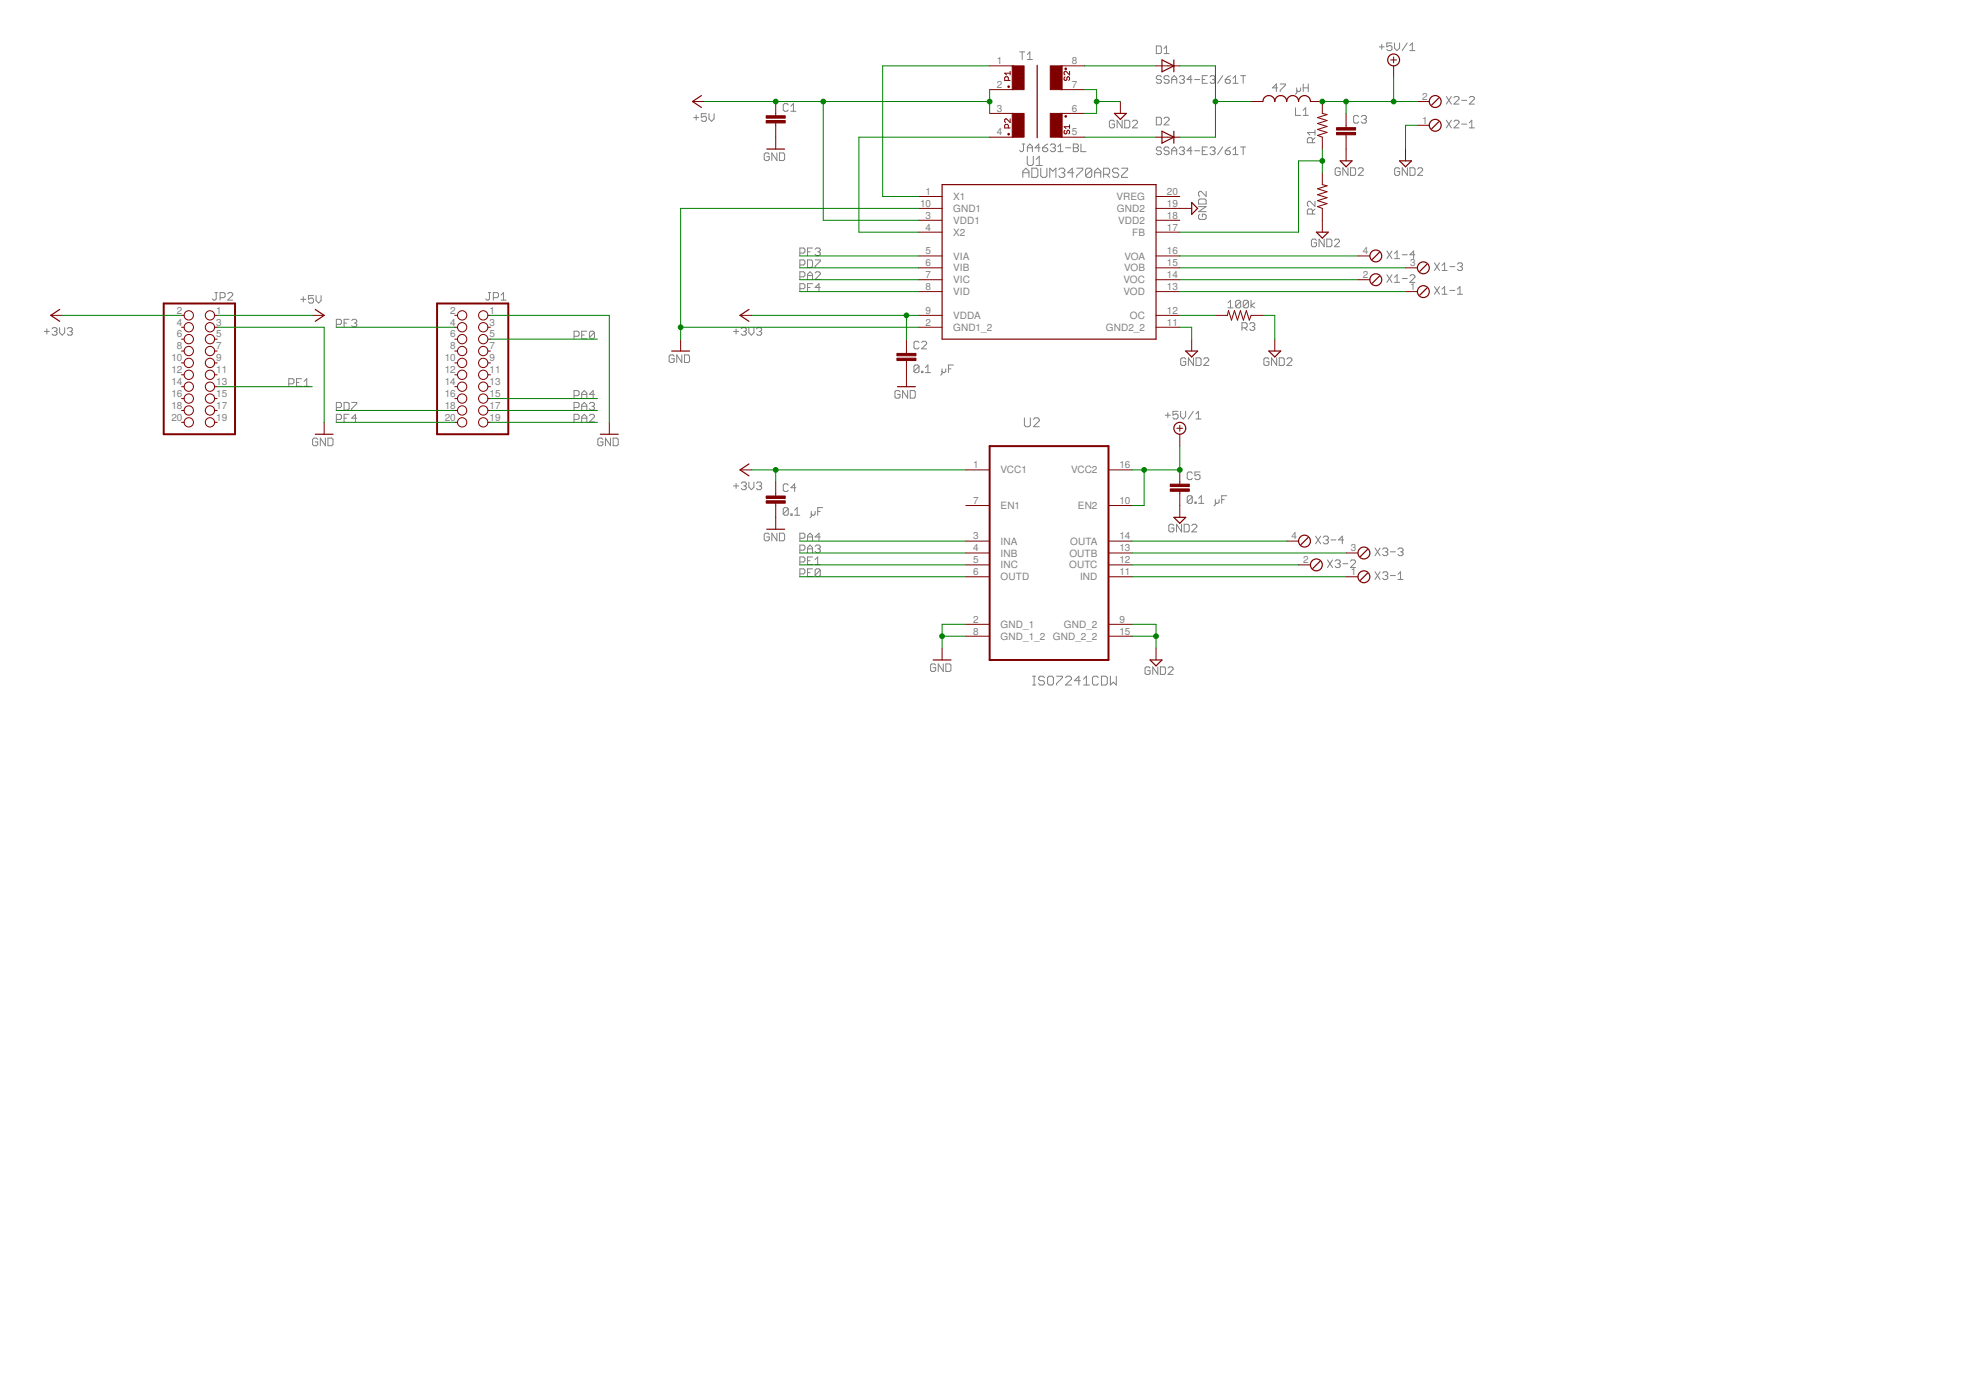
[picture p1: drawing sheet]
<svg xmlns="http://www.w3.org/2000/svg" width="420mm" height="297mm" viewBox="0 0 420 297" stroke-linecap="round" stroke-linejoin="round" font-family="sans-serif">
<g fill="none" stroke="#808080" stroke-width=".21">
<path d="M217.9 11.1h1.1M218.5 11.1v1.6M219.6 11.6l.5-.5v1.6M219.6 12.7h1M247.1 9.8h.8l.3 .3v1.1l-.3 .3h-.8zM248.2 16.4l-.3-.2h-.5l-.3 .2v.3l.3 .3h.5l.3 .3v.2l-.3 .3h-.5l-.3-.3M248.8 11.5h1.1M248.8 10.4l.5-.6v1.7M249.9 16.4l-.3-.2h-.6l-.2 .2v.3l.2 .3h.6l.3 .3v.2l-.3 .3h-.6l-.2-.3M250.4 17h1.1M250.4 17.8v-1.1l.6-.5 .5 .5v1.1M252 16.4l.3-.2h.6l.2 .2v.3l-.2 .3"/>
<path d="M252.6 17h.3M252.9 17l.2 .3v.2l-.2 .3h-.6l-.3-.3M254.8 17h-1.1l.8-.8v1.6M255.3 17h1.1M256.9 17h.6M258 16.2h-1.1v1.6h1.1M258.6 16.4l.2-.2h.6l.3 .2v.3l-.3 .3M259.1 17h.3M259.4 17l.3 .3v.2l-.3 .3h-.6l-.2-.3M261.3 16.2l-1.1 1.6M261.9 17h.8l.2 .3v.2l-.2 .3h-.6l-.2-.3zM262.9 16.2l-1 .8"/>
<path d="M263.5 17.8h1.1M263.5 16.7l.5-.5v1.6M265.1 16.2h1.1M265.7 16.2v1.6M273 18.8h-1.1l.9-.9v1.7M273.6 17.9h1.1v.3l-1.1 1.1v.3M277.1 18.8v1.1l-.2 .2M278 18.8v.5l-.3 .3h-.3l-.3-.3M278.5 18.8h1.1M278.5 17.9v1.7M279.6 17.9v1.7M294.7 10h1.1"/>
<path d="M295.3 9.5v1M297.5 9.2h-1.1v.8l.8-.3 .3 .3v.5l-.3 .3h-.5l-.3-.3M298 9.2v1.1l.6 .5 .5-.5v-1.1M300.7 9.2l-1 1.6M301.3 10.8h1.1M301.3 9.7l.5-.5v1.6M148.3 25.1h1M148.8 24.6v1.1M151 24.3h-1.1v.8l.5-.3h.3l.3 .3v.6l-.3 .2h-.5l-.3-.2M151.5 24.3v1.1l.6 .5 .5-.5v-1.1M164.4 33l-.3-.3h-.5l-.3 .3v1l.3 .3h.5l.3-.3v-.5h-.5M166 32.7v1.6l-1-1.6v1.6"/>
<path d="M166.6 32.7h.8l.3 .3v1l-.3 .3h-.8zM168.5 22.4l-.3-.3h-.5l-.3 .3v1.1l.3 .3h.5l.3-.3M169 23.8h1.1M169 22.7l.6-.6v1.7M218.5 30.8h.5M218.6 37.9v-1.3l.6-.7 .7 .7v1.3M218.6 36.9h1.3M218.7 30.8v1.3l-.2 .3h-.3l-.3-.3M219.5 33.4v1.6l.4 .4h.6l.3-.4v-1.6M219.6 32.4v-1.1l.5-.5 .5 .5v1.1M219.6 31.6h1M220.5 35.9h1l.3 .4v1.3l-.3 .3h-1z"/>
<path d="M221.4 34.1l.7-.7v2M221.4 35.4h1.4M222.3 31.6h-1.1l.8-.8v1.6M222.4 35.9v1.7l.4 .3h.6l.3-.3v-1.7M222.8 31.6h.8l.3 .3v.2l-.3 .3h-.5l-.3-.3zM223.9 30.8l-1.1 .8M224.3 37.9v-2l.7 .7 .7-.7v2M224.5 31.1l.2-.3h.6l.3 .3v.2l-.3 .3M225 31.6h.3M225.3 31.6l.3 .3v.2l-.3 .3h-.6l-.2-.3M226.1 32.4h1.1M226.1 31.3l.6-.5v1.6"/>
<path d="M226.3 36.3l.3-.4h.6l.4 .4v.3l-.4 .3M226.9 36.9h.3M227.2 36.9l.4 .4v.3l-.4 .3h-.6l-.3-.3M227.7 31.6h1.1M229.4 30.8h.8l.3 .3v.2l-.3 .3 .3 .3v.2l-.3 .3h-.8zM229.4 31.6h.8M229.5 36.9h-1.3l1-1v2M230.1 35.9h1.3v.4l-1.3 1.3v.3M231 30.8v1.6h1.1M233.3 36.3v1.3l-.3 .3h-.7l-.3-.3M233.3 36.3l-.3-.4h-.7l-.3 .4v1.3M233.3 36.3l-1.3 1.3"/>
<path d="M233.9 36.9h1.3M233.9 37.9v-1.3l.7-.7 .6 .7v1.3M235.9 37.3h.9l.4-.4v-.6l-.4-.4h-.9v2M236.5 37.3l.7 .6M238.2 26l-.3-.3h-.5l-.3 .3v1.1l.3 .2h.5l.3-.2v-.6h-.6M239.1 36.3l-.4-.4h-.6l-.3 .4v.3l.3 .3h.6l.4 .4v.3l-.4 .3h-.6l-.3-.3M239.7 35.9h1.3v.4l-1.3 1.3v.3h1.3M239.8 25.7v1.6l-1.1-1.6v1.6M240.4 25.7h.8l.2 .3v1.1l-.2 .2h-.8zM242 26l.3-.3h.5l.3 .3v.2l-1.1 1.1h1.1M247.1 25.1h.8l.3 .2v1.1l-.3 .3h-.8zM248.2 31.7l-.3-.3h-.5l-.3 .3v.3l.3 .2h.5l.3 .3v.3l-.3 .2h-.5l-.3-.2"/>
<path d="M248.8 25.3l.2-.2h.6l.3 .2v.3l-1.1 1.1h1.1M249.9 31.7l-.3-.3h-.6l-.2 .3v.3l.2 .2h.6l.3 .3v.3l-.3 .2h-.6l-.2-.2M250.4 33v-1l.6-.6 .5 .6v1M250.4 32.2h1.1M252 31.7l.3-.3h.6l.2 .3v.3l-.2 .2M252.6 32.2h.3M252.9 32.2l.2 .3v.3l-.2 .2h-.6l-.3-.2M254.8 32.2h-1.1l.8-.8v1.6M255.3 32.2h1.1M256.9 32.2h.6M258 31.4h-1.1v1.6h1.1M258.6 31.7l.2-.3h.6l.3 .3v.3l-.3 .2"/>
<path d="M259.1 32.2h.3M259.4 32.2l.3 .3v.3l-.3 .2h-.6l-.2-.2M261.3 31.4l-1.1 1.6M261.9 32.2h.8l.2 .3v.3l-.2 .2h-.6l-.2-.2zM262.9 31.4l-1 .8M263.5 32l.5-.6v1.6M263.5 33h1.1M265.1 31.4h1.1M265.7 31.4v1.6M276.9 23v1.7h1.1M278.5 24.7h1.1M278.5 23.6l.5-.6v1.7"/>
<path d="M280.5 30.5v-.8l-.3-.3h-.5l-.3 .3v.8h1.6M281 29.4l-.5 .6M281 28.3h-1.6l.6 .6M281 27.8v1.1M286.4 36.1l-.2-.2h-.6l-.3 .2v1.1l.3 .3h.6l.2-.3v-.5h-.5M288.1 35.9v1.6l-1.1-1.6v1.6M288.6 35.9h.8l.3 .2v1.1l-.3 .3h-.8zM290.3 36.1l.2-.2h.6l.2 .2v.3l-1 1.1h1M290.4 25l-.3-.3h-.5l-.3 .3v1l.3 .3h.5l.3-.3M290.9 25l.3-.3h.5l.3 .3v.2l-.3 .3M291.5 25.5h.2M291.7 25.5l.3 .3v.2l-.3 .3h-.5l-.3-.3"/>
<path d="M299.1 36.1l-.2-.2h-.6l-.3 .2v1.1l.3 .3h.6l.2-.3v-.5h-.5M300.8 35.9v1.6l-1.1-1.6v1.6M301.3 35.9h.8l.3 .2v1.1l-.3 .3h-.8zM303 36.1l.2-.2h.6l.2 .2v.3l-1 1.1h1M309.1 25.7l1.1 1.6M309.1 20.6l1.1 1.6M310.2 25.7l-1.1 1.6M310.2 20.6l-1.1 1.6M310.7 26l.3-.3h.6l.2 .3v.2l-1.1 1.1h1.1M310.7 20.9l.3-.3h.6l.2 .3v.3l-1.1 1h1.1M312.4 26.5h1.1M312.4 21.4h1.1"/>
<path d="M314 27.3h1.1M314 26.2l.5-.5v1.6M314 20.9l.3-.3h.5l.3 .3v.3l-1.1 1h1.1M170.9 54.1h.8l.3-.3v-.5l-.3-.3h-.8v1.6M170.9 56.6h.8l.3-.3v-.5l-.3-.3h-.8v1.7M170.9 59.2h.8l.3-.3v-.5l-.3-.3h-.8v1.6M172.6 55.5h.8l.3 .3v1.1l-.3 .3h-.8zM172.6 59.7v-1.1l.5-.5 .6 .5v1.1M172.6 53.8h.5M172.6 58.9h1.1M173.7 53h-1.1v1.6M174.2 55.5h1.1v.3l-1.1 1.1v.3"/>
<path d="M174.2 53.3l.3-.3h.5l.3 .3v.2l-.3 .3M174.2 58.4l.3-.3h.5l.3 .3v.2l-1.1 1.1h1.1M174.8 53.8h.2M175 53.8l.3 .3v.3l-.3 .2h-.5l-.3-.2M256.1 44.2h1.7l-1.7 1h1.7M256.4 45.8l-.3 .3v.5l.3 .3h1.1l.3-.3v-.5l-.3-.3h-.5v.5M256.4 42.5h1.1l.3 .3v.8h-1.7v-.8zM257.8 40.9v1.1l-1.1-1.1h-.3l-.3 .2v.6l.3 .3M280.5 45.7v-.8l-.3-.2h-.5l-.3 .2v.8h1.6M281 43v1.1l-1-1.1h-.3l-.3 .3v.5l.3 .3M281 44.7l-.5 .5M281.3 51.4l-.2-.3h-.6l-.2 .3v1.1l.2 .2h.6l.2-.2v-.6h-.5"/>
<path d="M283 51.1v1.6l-1.1-1.6v1.6M283.5 51.1h.9l.2 .3v1.1l-.2 .2h-.9zM285.2 51.4l.3-.3h.5l.3 .3v.2l-1.1 1.1h1.1M296.4 58.7l1.1 1.6M296.4 53.6l1.1 1.7M297.5 58.7l-1.1 1.6M297.5 53.6l-1.1 1.7M298 59.2l.6-.5v1.6M298 54.2l.6-.6v1.7M298 55.3h1.1M299.7 59.5h1.1M299.7 54.4h1.1"/>
<path d="M301.3 59l.3-.3h.5l.3 .3v.2l-1.1 1.1h1.1M302.4 54.4h-1.1l.8-.8v1.7M306.6 56.2l1 1.6M307.6 56.2l-1 1.6M308.2 56.7l.5-.5v1.6M308.2 57.8h1.1M309.8 57h1.1M311.5 56.5l.2-.3h.6l.2 .3v.2l-.2 .3M312 57h.3M312.3 57l.2 .3v.2l-.2 .3h-.6l-.2-.3M9.5 70.8h1M10 70.3v1.1"/>
<path d="M11.1 70.3l.3-.3h.5l.3 .3v.2l-.3 .3M11.6 70.8h.3M11.9 70.8l.3 .3v.3l-.3 .2h-.5l-.3-.2M12.7 70v1.1l.6 .5 .5-.5v-1.1M14.4 70.3l.2-.3h.6l.3 .3v.2l-.3 .3M14.9 70.8h.3M15.2 70.8l.3 .3v.3l-.3 .2h-.6l-.2-.2M45.9 62.5h.6M46.2 62.5v1.4l-.3 .2h-.2l-.3-.2M47 63.6h.8l.3-.3v-.5l-.3-.3h-.8v1.6M48.7 62.8l.2-.3h.6l.2 .3v.3l-1 1h1M64.3 64h1.1"/>
<path d="M64.8 63.4v1.1M67 63.2h-1.1v.8l.5-.3h.3l.3 .3v.5l-.3 .3h-.5l-.3-.3M67.5 63.2v1l.6 .6 .5-.6v-1M71.9 69.3h.8l.3-.3v-.5l-.3-.3h-.8v1.6M73.5 69h.6M74.6 68.2h-1.1v1.6M75.2 68.5l.2-.3h.6l.2 .3v.3l-.2 .2M75.7 69h.3M76 69l.2 .3v.3l-.2 .2h-.6l-.2-.2M104.4 62.5h.5M104.6 62.5v1.4l-.2 .2h-.3l-.3-.2M105.4 63.6h.9l.2-.3v-.5l-.2-.3h-.9v1.6"/>
<path d="M107.1 64.1h1.1M107.1 63.1l.5-.6v1.6M122.7 71.9h.8l.3-.3v-.6l-.3-.2h-.8v1.6M124.3 71.6h.6M125.4 70.8h-1.1v1.6h1.1M127 71v1.1l-.2 .3h-.6l-.2-.3M127 71l-.2-.2h-.6l-.2 .2v1.1M127 71l-1 1.1M144.1 76.1l-.3-.3h-.5l-.3 .3v1.1l.3 .3h.5l.3-.3v-.5h-.6M145.7 75.8v1.7l-1.1-1.7v1.7M146.3 75.8h.8l.3 .3v1.1l-.3 .3h-.8zM156.8 70.8h1.1"/>
<path d="M157.3 70.3v1.1M158.4 70.3l.3-.3h.5l.3 .3v.2l-.3 .3M158.9 70.8h.3M159.2 70.8l.3 .3v.3l-.3 .2h-.5l-.3-.2M160 70v1.1l.6 .5 .5-.5v-1.1M161.7 70.3l.2-.3h.6l.3 .3v.2l-.3 .3M162.2 70.8h.3M162.5 70.8l.3 .3v.3l-.3 .2h-.6l-.2-.2M170.9 61.7h.8l.3-.3v-.5l-.3-.3h-.8v1.7M172.6 61.4h.5M173.7 60.6h-1.1v1.7M175.3 61.4h-1.1l.8-.8v1.7"/>
<path d="M196.4 73.2l-.3-.3h-.5l-.3 .3v1.1l.3 .2h.5l.3-.2M196.4 78.3l-.3-.3h-.5l-.3 .3v1.1M196.4 78.3v1.1l-.3 .2h-.5l-.3-.2M196.4 78.3l-1.1 1.1M197 79.4h.2v.2h-.2zM197 73.2l.2-.3h.6l.2 .3v.3l-1 1h1M197.8 79.6h1.1M197.8 78.5l.5-.5v1.6M201.3 78.8v1.1l-.3 .3M202.1 78.8v.6l-.2 .2h-.3l-.3-.2M202.7 78.8h.5M203.8 78h-1.1v1.6"/>
<path d="M253.4 76.8l-.2-.3h-.6l-.3 .3v1.1l.3 .2h.6l.2-.2v-.6h-.5M255.1 76.5v1.6l-1.1-1.6v1.6M255.6 76.5h.8l.3 .3v1.1l-.3 .2h-.8zM257.2 76.8l.3-.3h.6l.2 .3v.2l-1.1 1.1h1.1M262.4 64.7l.6-.5v1.6M262.4 65.8h1.1M265.2 64.4v1.1l-.3 .3h-.5l-.3-.3M265.2 64.4l-.3-.2h-.5l-.3 .2v1.1M265.2 64.4l-1.1 1.1M265.4 70.1h.9l.2-.3v-.6l-.2-.2h-.9v1.6M266 70.1l.5 .5M266.8 64.4l-.3-.2h-.5l-.3 .2v1.1"/>
<path d="M266.8 64.4v1.1l-.3 .3h-.5l-.3-.3M266.8 64.4l-1.1 1.1M267.1 69.2l.3-.2h.5l.3 .2v.3l-.3 .3M267.4 64.2v1.6M267.6 69.8h.3M267.9 69.8l.3 .3v.2l-.3 .3h-.5l-.3-.3M268.2 64.7l-.8 .6 .8 .5M271.2 76.8l-.3-.3h-.5l-.3 .3v1.1l.3 .2h.5l.3-.2v-.6h-.5M272.8 76.5v1.6l-1.1-1.6v1.6M273.4 76.5h.8l.3 .3v1.1l-.3 .2h-.8zM275 76.8l.3-.3h.5l.3 .3v.2l-1.1 1.1h1.1M298 60.3h1.1"/>
<path d="M306.6 61.3l1 1.6M307.6 61.3l-1 1.6M308.2 61.8l.5-.5v1.6M308.2 62.9h1.1M309.8 62.1h1.1M311.5 62.9h1M311.5 61.8l.5-.5v1.6M61.7 82h.8l.3-.3v-.5l-.3-.3h-.8v1.6M63.4 81.7h.5M64.5 80.9h-1.1v1.6h1.1M65 82.5h1.1M65 81.5l.6-.6v1.6"/>
<path d="M67.9 93.9l-.3-.3h-.5l-.3 .3v1.1l.3 .2h.5l.3-.2v-.6h-.5M69.5 93.6v1.6l-1-1.6v1.6M70.1 93.6h.8l.3 .3v1.1l-.3 .2h-.8zM71.9 87.1h.8l.3-.3v-.5l-.3-.3h-.8v1.6M71.9 89.6h.8l.3-.2v-.6l-.3-.3h-.8v1.7M73.5 86h.8l.3 .3v1.1l-.3 .2h-.8zM73.5 89.4h.6M74.6 88.5h-1.1v1.7M75.2 86h1v.3l-1 1.1v.2M76.2 89.4h-1l.8-.9v1.7M122.7 84.6h.8l.3-.3v-.6l-.3-.2h-.8v1.6M122.7 87.1h.8l.3-.3v-.5l-.3-.3h-.8v1.6"/>
<path d="M122.7 89.6h.8l.3-.2v-.6l-.3-.3h-.8v1.7M124.3 84.3h1.1M124.3 89.4h1.1M124.3 85.1v-1.1l.6-.5 .5 .5v1.1M124.3 87.6v-1l.6-.6 .5 .6v1M124.3 90.2v-1.1l.6-.6 .5 .6v1.1M124.3 86.8h1.1M126 88.8l.2-.3h.6l.2 .3v.3l-1 1.1h1M126 86.3l.2-.3h.6l.2 .3v.3l-.2 .2M126.5 86.8h.3M126.8 86.8l.2 .3v.3l-.2 .2h-.6l-.2-.2M127 84.3h-1l.8-.8v1.6"/>
<path d="M128.8 93.9l-.2-.3h-.6l-.2 .3v1.1l.2 .2h.6l.2-.2v-.6h-.5M130.5 93.6v1.6l-1.1-1.6v1.6M131 93.6h.8l.3 .3v1.1l-.3 .2h-.8zM192.3 83.7l-.2-.2h-.6l-.2 .2v1.1l.2 .3h.6l.2-.3v-.5h-.5M194 83.5v1.6l-1.1-1.6v1.6M194.5 83.5h.8l.3 .2v1.1l-.3 .3h-.8zM218.9 89.3v1.6l.3 .3h.7l.3-.3v-1.6M220.9 89.6l.3-.3h.6l.3 .3v.3l-1.2 1.3h1.2M249 88.7h1.1M249.6 88.2v1.1M251.8 87.9h-1.1v.8l.5-.2h.3l.3 .2v.6l-.3 .2h-.6l-.2-.2M252.3 87.9v1.1l.6 .5 .5-.5v-1.1"/>
<path d="M255 87.9l-1.1 1.6M255.6 88.5l.5-.6v1.6M255.6 89.5h1.1M156.8 103.8h1.1M157.3 103.3v1.1M158.4 103.3l.3-.3h.5l.3 .3v.3l-.3 .2M158.9 103.8h.3M159.2 103.8l.3 .3v.3l-.3 .2h-.5l-.3-.2M160 103v1.1l.6 .5 .5-.5v-1.1M161.7 103.3l.2-.3h.6l.3 .3v.3l-.3 .2M162.2 103.8h.3M162.5 103.8l.3 .3v.3l-.3 .2h-.6l-.2-.2"/>
<path d="M164.4 114.2l-.3-.3h-.5l-.3 .3v1.1l.3 .3h.5l.3-.3v-.6h-.5M166 113.9v1.7l-1-1.7v1.7M166.6 113.9h.8l.3 .3v1.1l-.3 .3h-.8zM168.5 108.8l-1.1 1M168.5 103.7l-.3-.3h-.5l-.3 .3v1.1l.3 .2h.5l.3-.2M168.5 108.8l-.3-.3h-.5l-.3 .3v1M168.5 108.8v1l-.3 .3h-.5l-.3-.3M169 109.8h.3v.3h-.3zM169.8 110.1h1.1M169.8 109l.6-.5v1.6M170.1 104.2h-1.1l.8-.8v1.6M170.9 115h.8l.3-.3v-.5l-.3-.3h-.8v1.7"/>
<path d="M170.9 117.6h.8l.3-.3v-.5l-.3-.3h-.8v1.6M172.6 114.7h1.1M172.6 115.6v-1.1l.5-.6 .6 .6v1.1M172.6 118.1v-1.1l.5-.5 .6 .5v1.1M172.6 119.8h.5M172.6 117.3h1.1M173.4 109.3v1.1l-.3 .3M173.7 119h-1.1v1.6h1.1M174.2 109.3v.5l-.3 .3h-.2l-.3-.3M174.2 119.6l.6-.6v1.6M174.2 116.8l.3-.3h.5l.3 .3v.2l-.3 .3M174.8 109.3h.5"/>
<path d="M174.8 117.3h.2M175 117.3l.3 .3v.2l-.3 .3h-.5l-.3-.3M175.3 114.7h-1.1l.8-.8v1.7M175.8 108.5h-1v1.6M250.9 112.3l-.3-.3h-.5l-.3 .3v1.1l.3 .3h.5l.3-.3v-.6h-.6M252.5 112v1.7l-1.1-1.7v1.7M253.1 112h.8l.2 .3v1.1l-.2 .3h-.8zM254.7 112.3l.3-.3h.5l.3 .3v.3l-1.1 1.1h1.1M254.8 101.1l-.2-.2h-.6l-.3 .2v1.1l.3 .3h.6l.2-.3M254.8 106.2l-.2-.3h-.6l-.3 .3v1.1M254.8 106.2v1.1l-.2 .3h-.6l-.3-.3M254.8 106.2l-1.1 1.1"/>
<path d="M255.4 107.3h.2v.3h-.2zM256.2 107.6h1.1M256.2 106.5l.5-.6v1.7M256.5 100.9h-1.1v.8l.8-.3 .3 .3v.5l-.3 .3h-.6l-.2-.3M259.7 106.8v1l-.2 .3M260.5 106.8v.5l-.2 .3h-.3l-.3-.3M261.1 106.8h.5M262.2 105.9h-1.1v1.7M281.2 114.6l1 1.6M282.2 114.6l-1 1.6M282.8 114.9l.3-.3h.5l.3 .3v.2l-.3 .3M283.3 115.4h.3"/>
<path d="M283.6 115.4l.3 .3v.2l-.3 .3h-.5l-.3-.3M283.7 119.7l1.1 1.6M284.4 115.4h1.1M284.8 119.7l-1.1 1.6M285.3 119.9l.3-.2h.6l.2 .2v.3l-.2 .3M287.1 115.4h-1l.8-.8v1.6M288.6 119.9l.3-.2h.5l.3 .2v.3l-1.1 1.1h1.1M293.9 117.1l1 1.6M294.9 117.1l-1 1.6M295.5 117.4l.3-.3h.5l.3 .3v.3l-.3 .2M296 117.9h.3M296.3 117.9l.3 .3v.3l-.3 .2h-.5l-.3-.2"/>
<path d="M297.1 117.9h1.1M298.8 117.4l.2-.3h.6l.2 .3v.3l-.2 .2M299.3 117.9h.3M299.6 117.9l.2 .3v.3l-.2 .2h-.6l-.2-.2M170.9 122.6h.8l.3-.2v-.6l-.3-.2h-.8v1.6M170.9 120.1h.8l.3-.3v-.5l-.3-.3h-.8v1.6M172.6 122.4h.5M173.7 121.6h-1.1v1.6h1.1M174.2 120.6h1.1M175.3 121.8l-.3-.2h-.5l-.3 .2v1.1M175.3 121.8v1.1l-.3 .3h-.5l-.3-.3M175.3 121.8l-1.1 1.1"/>
<path d="M285.9 120.5h.3M286.2 120.5l.2 .2v.3l-.2 .3h-.6l-.3-.3M287 120.5h1.1M293.9 122.2l1 1.6M294.9 122.2l-1 1.6M295.5 122.5l.3-.3h.5l.3 .3v.2l-.3 .3M296 123h.3M296.3 123l.3 .3v.2l-.3 .3h-.5l-.3-.3M297.1 123h1.1M298.8 123.8h1M298.8 122.7l.5-.5v1.6M200 142.1l-.3-.2h-.6l-.2 .2v1.1l.2 .3h.6l.3-.3v-.5h-.6"/>
<path d="M201.6 141.9v1.6l-1.1-1.6v1.6M202.1 141.9h.9l.2 .2v1.1l-.2 .3h-.9zM220.7 146.4h.6M220.7 144.5h.6M221 144.5v1.9M223.2 144.8l-.3-.3h-.6l-.3 .3v.3l.3 .4h.6l.3 .3v.3l-.3 .3h-.6l-.3-.3M223.9 144.8l.3-.3h.6l.3 .3v1.3l-.3 .3h-.6l-.3-.3zM225.8 144.5h1.3v.3l-1.3 1.3v.3M227.7 144.8l.3-.3h.7l.3 .3v.3l-1.3 1.3h1.3M230.9 145.5h-1.3l1-1v1.9M231.6 146.4h1.2M231.6 145.1l.6-.6v1.9"/>
<path d="M234.7 144.8l-.3-.3h-.6l-.3 .3v1.3l.3 .3h.6l.3-.3M235.4 144.5h.9l.3 .3v1.3l-.3 .3h-.9zM237.3 144.5v1.9l.6-.6 .7 .6v-1.9M245.8 142.8l-.3-.3h-.5l-.3 .3v1.1l.3 .2h.5l.3-.2v-.6h-.5M247.4 142.5v1.6l-1-1.6v1.6M248 142.5h.8l.3 .3v1.1l-.3 .2h-.8zM249.6 142.8l.3-.3h.5l.3 .3v.2l-1.1 1.1h1.1"/>
</g>
<path d="M35 64.9h15.2v27.9h-15.2zM93.4 64.9h15.2v27.9h-15.2zM211.5 95.3h25.4v45.7h-25.4z" fill="none" stroke="#800000" stroke-width=".42"/>
<g fill="none" stroke="#800000" stroke-width=".21">
<path d="M211.5 14.1h5.1M211.5 19.2h5.1M215.5 17.2v-.6l-.2-.2h-.4l-.2 .2v.6h1.2M215.9 15.2v.8M215.9 15.6h-1.2l.4 .4M226.7 14.1h5.1M226.7 19.2h5.1M227.6 16.4l-.2 .2v.4l.2 .2 .4-.2v-.4l.2-.2 .4 .2v.4l-.2 .2M228.6 15.2v.8l-.8-.8-.4 .2v.4l.2 .2M247.1 14.1h5M297.2 12.8h1.3M297.8 12.2v1.2"/>
<path d="M297.8 14.1v2.5M148 21.7h2.5M165.8 21.7v3M165.8 26.3v5.6M211.5 29.3h5.1M211.5 24.2h5.1M215.5 27.3v-.5l-.2-.2h-.4l-.2 .2v.5h1.2M215.9 25.4v.8l-.8-.8-.4 .2v.4l.2 .2M226.7 29.3h5.1M226.7 24.2h5.1M227.6 27.8l-.2 .2v.4l.2 .2 .4-.2v-.4l.2-.2 .4 .2v.4l-.2 .2M228.6 26.7v.8"/>
<path d="M228.6 27.1h-1.2l.4 .4M239.4 21.7v2.5M247.1 29.3h5M267.4 21.7h2.5M280.1 21.7h2.5v2.5l1 .3-2 .6 2 .7-2 .6 2 .6-2 .7 2 .6-2 .6 1 .4v2.6M282.6 36.9v2.6l1 .2-2 .6 2 .7-2 .6 2 .6-2 .7 2 .6-2 .7 1 .3v5.1M287.7 24.2v3.1M287.7 28.8v5.6M300.4 31.9v2.5M302.9 21.7h2.6M302.9 26.8h2.6M196.3 47.1h5"/>
<path d="M196.3 54.7h5M196.3 57.2h5M196.3 59.8h5M196.3 42h5M196.3 49.6h5M196.3 44.5h5M247.1 47.1h5M247.1 54.7h5M247.1 57.2h5M247.1 59.8h5M247.1 42h5M247.1 49.6h5"/>
<path d="M247.1 44.5h7.6M290.2 54.7h2.6M290.2 59.8h2.6M300.4 57.2h2.5M10.9 67.4h2.5M38.8 67.4h.5M38.8 69.9h.5M38.8 72.5h.5M38.8 75h.5M38.8 77.6h.5M45.8 67.4h.6M45.8 69.9h.6"/>
<path d="M45.8 72.5h.6M45.8 75h.6M45.8 77.6h.6M66.7 67.4h2.6M97.2 67.4h.6M97.2 69.9h.6M97.2 72.5h.6M97.2 75h.6M97.2 77.6h.6M104.3 67.4h.5M104.3 69.9h.5M104.3 72.5h.5"/>
<path d="M104.3 75h.5M104.3 77.6h.5M145.5 72.5v2.5M158.2 67.4h2.5M193.7 72.5v3M193.7 77v5.6M196.3 67.4h5M196.3 69.9h5M196.3 62.3h5M247.1 67.4h5M247.1 69.9h5M247.1 62.3h5"/>
<path d="M254.7 72.5v2.5M259.8 67.4h2.5l.3-1 .6 2 .6-2 .7 2 .6-2 .6 2 .7-2 .6 2 .4-1h2.5M272.4 72.5v2.5M300.4 62.3h2.5M38.8 80.1h.5M38.8 82.6h.5M38.8 85.2h.5M38.8 87.7h.5M38.8 90.3h.5M45.8 80.1h.6M45.8 82.6h.6M45.8 85.2h.6"/>
<path d="M45.8 87.7h.6M45.8 90.3h.6M69.3 90.3v2.5M97.2 80.1h.6M97.2 82.6h.6M97.2 85.2h.6M97.2 87.7h.6M97.2 90.3h.6M104.3 80.1h.5M104.3 82.6h.5M104.3 85.2h.5M104.3 87.7h.5"/>
<path d="M104.3 90.3h.5M130.2 90.3v2.5M251.5 91.5h1.3M252.1 90.9v1.3M252.1 92.8v2.5M158.2 100.4h2.5M165.8 103v3M165.8 107.5v5.6M206.4 100.4h5.1M206.4 108h5.1M206.4 115.6h5.1M206.4 118.2h5.1"/>
<path d="M236.9 100.4h5.1M236.9 108h5.1M236.9 115.6h5.1M236.9 118.2h5.1M252.1 100.4v3.1M252.1 105v5.6M275 115.6h2.5M287.7 118.2h2.5M201.3 138.5v2.5M206.4 120.7h5.1M206.4 123.3h5.1M206.4 133.4h5.1"/>
<path d="M206.4 136h5.1M236.9 120.7h5.1M236.9 123.3h5.1M236.9 133.4h5.1M236.9 136h5.1M247.1 138.5v2.5M277.5 120.7h2.6M287.7 123.3h2.5"/>
<circle cx="40.3" cy="75" r=".99"/>
<circle cx="40.3" cy="72.5" r=".99"/>
<circle cx="40.3" cy="77.6" r=".99"/>
<circle cx="40.3" cy="67.4" r=".99"/>
<circle cx="40.3" cy="69.9" r=".99"/>
<circle cx="44.9" cy="67.4" r=".99"/>
<circle cx="44.9" cy="75" r=".99"/>
<circle cx="44.9" cy="77.6" r=".99"/>
<circle cx="44.9" cy="69.9" r=".99"/>
<circle cx="44.9" cy="72.5" r=".99"/>
<circle cx="98.8" cy="72.5" r=".99"/>
<circle cx="98.8" cy="75" r=".99"/>
<circle cx="98.8" cy="67.4" r=".99"/>
<circle cx="98.8" cy="69.9" r=".99"/>
<circle cx="98.8" cy="77.6" r=".99"/>
<circle cx="103.3" cy="67.4" r=".99"/>
<circle cx="103.3" cy="75" r=".99"/>
<circle cx="103.3" cy="69.9" r=".99"/>
<circle cx="103.3" cy="77.6" r=".99"/>
<circle cx="103.3" cy="72.5" r=".99"/>
<circle cx="40.3" cy="90.3" r=".99"/>
<circle cx="40.3" cy="87.7" r=".99"/>
<circle cx="40.3" cy="85.2" r=".99"/>
<circle cx="40.3" cy="80.1" r=".99"/>
<circle cx="40.3" cy="82.6" r=".99"/>
<circle cx="44.9" cy="90.3" r=".99"/>
<circle cx="44.9" cy="87.7" r=".99"/>
<circle cx="44.9" cy="80.1" r=".99"/>
<circle cx="44.9" cy="85.2" r=".99"/>
<circle cx="44.9" cy="82.6" r=".99"/>
<circle cx="98.8" cy="87.7" r=".99"/>
<circle cx="98.8" cy="90.3" r=".99"/>
<circle cx="98.8" cy="82.6" r=".99"/>
<circle cx="98.8" cy="85.2" r=".99"/>
<circle cx="98.8" cy="80.1" r=".99"/>
<circle cx="103.3" cy="90.3" r=".99"/>
<circle cx="103.3" cy="87.7" r=".99"/>
<circle cx="103.3" cy="80.1" r=".99"/>
<circle cx="103.3" cy="85.2" r=".99"/>
<circle cx="103.3" cy="82.6" r=".99"/>
</g>
<g fill="none" stroke="#800000" stroke-width=".25">
<path d="M221.7 13.9v15.5M248.3 12.8l2.6 1.3-2.6 1.2zM250.9 12.8v2.5M149.9 20.4l-1.9 1.3 1.9 1.3M163.9 31.9h3.8M201.3 39.5h45.8v33h-45.8zM238.2 24.2h2.5l-1.3 1.3zM248.3 28l2.6 1.3-2.6 1.3zM250.9 28v2.6M269.9 21.7a1.27 1.27 0 0 1 1.3-1.3 1.27 1.27 0 0 1 1.2 1.3 1.27 1.27 0 0 1 1.3-1.3 1.27 1.27 0 0 1 1.3 1.3 1.27 1.27 0 0 1 1.2-1.3 1.27 1.27 0 0 1 1.3 1.3 1.27 1.27 0 0 1 1.3-1.3 1.27 1.27 0 0 1 1.3 1.3M286.4 34.4h2.5l-1.2 1.2zM299.1 34.4h2.5l-1.2 1.2z"/>
<path d="M307.5 26l-1.5 1.5M307.5 20.9l-1.5 1.6M254.7 43.3l1.2 1.2-1.2 1.3zM281.3 49.6h2.6l-1.3 1.3zM294.8 59l-1.5 1.5M294.8 53.9l-1.5 1.6M304.9 56.5l-1.5 1.5M12.8 66.1l-1.9 1.3 1.9 1.3M67.4 66.1l1.9 1.3-1.9 1.3M143.6 75h3.8M160.1 66.1l-1.9 1.3 1.9 1.3M253.4 75h2.5l-1.2 1.3z"/>
<path d="M271.2 75h2.5l-1.3 1.3zM304.9 61.6l-1.5 1.5M67.4 92.8h3.8M128.3 92.8h3.8M160.1 99.1l-1.9 1.3 1.9 1.3M191.8 82.6h3.8M163.9 113.1h3.8M250.9 110.6h2.5l-1.3 1.2zM279.5 114.9l-1.5 1.5M282.1 120l-1.5 1.5M292.2 117.4l-1.5 1.5M292.2 122.5l-1.5 1.5"/>
<path d="M199.4 141h3.8M245.8 141h2.5l-1.2 1.3z"/>
<circle cx="297.8" cy="12.8" r="1.27"/>
<circle cx="306.7" cy="26.8" r="1.27"/>
<circle cx="306.7" cy="21.7" r="1.27"/>
<circle cx="294" cy="59.8" r="1.27"/>
<circle cx="294" cy="54.7" r="1.27"/>
<circle cx="304.2" cy="57.2" r="1.27"/>
<circle cx="304.2" cy="62.3" r="1.27"/>
<circle cx="252.1" cy="91.5" r="1.27"/>
<circle cx="278.8" cy="115.6" r="1.27"/>
<circle cx="291.5" cy="118.2" r="1.27"/>
<circle cx="281.3" cy="120.7" r="1.27"/>
<circle cx="291.5" cy="123.3" r="1.27"/>
</g>
<g fill="none" stroke="#800000" stroke-width=".32">
<circle cx="215.6" cy="18.5" r=".13"/>
<circle cx="227.8" cy="14.7" r=".13"/>
<circle cx="215.6" cy="28.7" r=".13"/>
<circle cx="227.8" cy="24.9" r=".13"/>
</g>
<g fill="#800000" stroke="#800000" stroke-width=".21">
<path d="M216.3 14.1h2.6v5.1h-2.6z"/>
<path d="M216.3 24.2h2.6v5.1h-2.6z"/>
<path d="M224.5 14.1h2.5v5.1h-2.5z"/>
<path d="M224.5 24.2h2.5v5.1h-2.5z"/>
<path d="M163.7 25.8h4.1v.5h-4.1z"/>
<path d="M163.7 24.7h4.1v.6h-4.1z"/>
<path d="M191.7 76.5h4v.5h-4z"/>
<path d="M191.7 75.5h4v.5h-4z"/>
<path d="M285.6 28.3h4.1v.5h-4.1z"/>
<path d="M285.6 27.3h4.1v.5h-4.1z"/>
<path d="M163.7 107h4.1v.5h-4.1z"/>
<path d="M163.7 106h4.1v.5h-4.1z"/>
<path d="M250.1 104.5h4.1v.5h-4.1z"/>
<path d="M250.1 103.5h4.1v.5h-4.1z"/>
</g>
<g fill="none" stroke="#008000" stroke-width=".21">
<path d="M211.5 19.2v5M211.5 14.1h-22.9v27.9h7.7M231.8 14.1h15.3M231.8 19.2h2.6v5h-2.6M252.1 14.1h7.7v15.2h-7.7M297.8 16.6v5.1M150.5 21.7h61M175.9 21.7v25.4h20.4M211.5 29.3h-27.9v20.3h12.7M231.8 29.3h15.3M234.4 21.7h5M259.8 21.7h7.6"/>
<path d="M282.6 21.7h20.3M282.6 34.4h-5.1v15.2h-25.4M282.6 31.9v5M287.7 21.7v2.5M302.9 26.8h-2.5v5.1M170.9 54.7h25.4M170.9 57.2h25.4M170.9 59.8h25.4M196.3 44.5h-50.8v28M252.1 54.7h38.1M252.1 57.2h48.3M252.1 59.8h38.1"/>
<path d="M13.4 67.4h25.4M46.4 69.9h22.9v20.4M46.4 67.4h20.3M71.8 69.9h25.4M104.8 67.4h25.4v22.9M104.8 72.5h22.9M145.5 69.9h50.8M160.7 67.4h35.6M170.9 62.3h25.4M193.7 67.4v5.1M252.1 69.9h2.6v2.6M252.1 62.3h48.3"/>
<path d="M252.1 67.4h7.7M269.9 67.4h2.5v5.1M46.4 82.6h20.3M71.8 87.7h25.4M71.8 90.3h25.4M104.8 87.7h22.9M104.8 90.3h22.9M104.8 85.2h22.9M252.1 95.3v5.1h-10.1M160.7 100.4h45.7M165.8 100.4v2.6M170.9 115.6h35.5"/>
<path d="M170.9 118.2h35.5M242 115.6h33M242 118.2h45.7M244.5 100.4v7.6h-2.5M170.9 120.7h35.5M170.9 123.3h35.5M201.3 136h5.1M206.4 133.4h-5.1v5.1M242 133.4h5.1v5.1M242 136h5.1M242 120.7h35.5M242 123.3h45.7"/>
</g>
<g fill="#008000" stroke="#008000" stroke-width=".21">
<circle cx="211.5" cy="21.7" r=".51"/>
<circle cx="165.8" cy="21.7" r=".51"/>
<circle cx="175.9" cy="21.7" r=".51"/>
<circle cx="145.5" cy="69.9" r=".51"/>
<circle cx="201.3" cy="136" r=".51"/>
<circle cx="193.7" cy="67.4" r=".51"/>
<circle cx="165.8" cy="100.4" r=".51"/>
<circle cx="234.4" cy="21.7" r=".51"/>
<circle cx="247.1" cy="136" r=".51"/>
<circle cx="259.8" cy="21.7" r=".51"/>
<circle cx="287.7" cy="21.7" r=".51"/>
<circle cx="297.8" cy="21.7" r=".51"/>
<circle cx="282.6" cy="21.7" r=".51"/>
<circle cx="252.1" cy="100.4" r=".51"/>
<circle cx="244.5" cy="100.4" r=".51"/>
<circle cx="282.6" cy="34.4" r=".51"/>
</g>
<g font-size="2.1" fill="#808080">
<text x="213.1" y="13.7">1</text>
<text x="229.1" y="13.7">8</text>
<text x="213.1" y="18.8">2</text>
<text x="213.1" y="23.9">3</text>
<text x="229.1" y="23.9">6</text>
<text x="229.1" y="18.8">7</text>
<text x="303.9" y="21.3">2</text>
<text x="213.1" y="29">4</text>
<text x="229.1" y="29">5</text>
<text x="303.9" y="26.4">1</text>
<text x="197.8" y="41.6">1</text>
<text x="249.4" y="41.6">20</text>
<text x="196.6" y="44.2">10</text>
<text x="197.8" y="46.7">3</text>
<text x="203.7" y="47.8">VDD1</text>
<text x="203.7" y="42.8">X1</text>
<text x="203.7" y="45.3">GND1</text>
<text x="238.6" y="42.8">VREG</text>
<text x="238.7" y="45.3">GND2</text>
<text x="239" y="47.8">VDD2</text>
<text x="249.4" y="46.7">18</text>
<text x="249.4" y="44.2">19</text>
<text x="197.8" y="49.3">4</text>
<text x="203.7" y="50.4">X2</text>
<text x="242" y="50.4">FB</text>
<text x="249.4" y="49.3">17</text>
<text x="197.8" y="54.3">5</text>
<text x="197.8" y="56.9">6</text>
<text x="197.8" y="59.4">7</text>
<text x="203.7" y="55.5">VIA</text>
<text x="203.7" y="58">VIB</text>
<text x="240.2" y="58">VOB</text>
<text x="240.3" y="55.5">VOA</text>
<text x="249.4" y="54.3">16</text>
<text x="249.4" y="56.9">15</text>
<text x="249.4" y="59.4">14</text>
<text x="291.2" y="59.4">2</text>
<text x="291.2" y="54.3">4</text>
<text x="301.4" y="56.9">3</text>
<text x="197.8" y="62">8</text>
<text x="203.7" y="60.5">VIC</text>
<text x="203.7" y="63.1">VID</text>
<text x="240.1" y="60.5">VOC</text>
<text x="240.1" y="63.1">VOD</text>
<text x="249.4" y="62">13</text>
<text x="301.4" y="62">1</text>
<text x="37.8" y="67">2</text>
<text x="37.8" y="69.6">4</text>
<text x="46.2" y="67">1</text>
<text x="46.2" y="69.6">3</text>
<text x="96.2" y="67">2</text>
<text x="96.2" y="69.6">4</text>
<text x="104.6" y="67">1</text>
<text x="104.6" y="69.6">3</text>
<text x="197.8" y="67">9</text>
<text x="197.8" y="69.6">2</text>
<text x="203.7" y="68.2">VDDA</text>
<text x="203.7" y="70.7">GND1_2</text>
<text x="236.3" y="70.7">GND2_2</text>
<text x="241.5" y="68.2">OC</text>
<text x="249.4" y="67">12</text>
<text x="249.4" y="69.6">11</text>
<text x="36.6" y="77.2">10</text>
<text x="37.8" y="72.1">6</text>
<text x="37.8" y="74.7">8</text>
<text x="46.2" y="72.1">5</text>
<text x="46.2" y="74.7">7</text>
<text x="46.2" y="77.2">9</text>
<text x="95" y="77.2">10</text>
<text x="96.2" y="72.1">6</text>
<text x="96.2" y="74.7">8</text>
<text x="104.6" y="72.1">5</text>
<text x="104.6" y="74.7">7</text>
<text x="104.6" y="77.2">9</text>
<text x="36.6" y="79.7">12</text>
<text x="36.6" y="82.3">14</text>
<text x="46.2" y="79.7">11</text>
<text x="46.2" y="82.3">13</text>
<text x="95" y="79.7">12</text>
<text x="95" y="82.3">14</text>
<text x="104.6" y="79.7">11</text>
<text x="104.6" y="82.3">13</text>
<text x="36.6" y="84.8">16</text>
<text x="36.6" y="87.4">18</text>
<text x="36.6" y="89.9">20</text>
<text x="46.2" y="84.8">15</text>
<text x="46.2" y="87.4">17</text>
<text x="46.2" y="89.9">19</text>
<text x="95" y="84.8">16</text>
<text x="95" y="87.4">18</text>
<text x="95" y="89.9">20</text>
<text x="104.6" y="84.8">15</text>
<text x="104.6" y="87.4">17</text>
<text x="104.6" y="89.9">19</text>
<text x="208" y="100.1">1</text>
<text x="213.8" y="101.2">VCC1</text>
<text x="228.9" y="101.2">VCC2</text>
<text x="239.2" y="100.1">16</text>
<text x="208" y="107.7">7</text>
<text x="239.2" y="107.7">10</text>
<text x="213.8" y="108.8">EN1</text>
<text x="230.4" y="108.8">EN2</text>
<text x="208" y="115.3">3</text>
<text x="208" y="117.8">4</text>
<text x="213.8" y="116.4">INA</text>
<text x="213.8" y="118.9">INB</text>
<text x="228.5" y="118.9">OUTB</text>
<text x="228.7" y="116.4">OUTA</text>
<text x="239.2" y="115.3">14</text>
<text x="239.2" y="117.8">13</text>
<text x="276" y="115.3">4</text>
<text x="288.7" y="117.8">3</text>
<text x="208" y="120.4">5</text>
<text x="208" y="122.9">6</text>
<text x="213.8" y="121.5">INC</text>
<text x="213.8" y="124">OUTD</text>
<text x="228.5" y="121.5">OUTC</text>
<text x="230.8" y="124">IND</text>
<text x="239.2" y="122.9">11</text>
<text x="239.2" y="120.4">12</text>
<text x="278.5" y="120.4">2</text>
<text x="288.7" y="122.9">1</text>
<text x="208" y="133.1">2</text>
<text x="208" y="135.6">8</text>
<text x="213.8" y="134.2">GND_1</text>
<text x="213.8" y="136.7">GND_1_2</text>
<text x="225" y="136.7">GND_2_2</text>
<text x="227.4" y="134.2">GND_2</text>
<text x="239.2" y="133.1">9</text>
<text x="239.2" y="135.6">15</text>
</g>
</svg>
